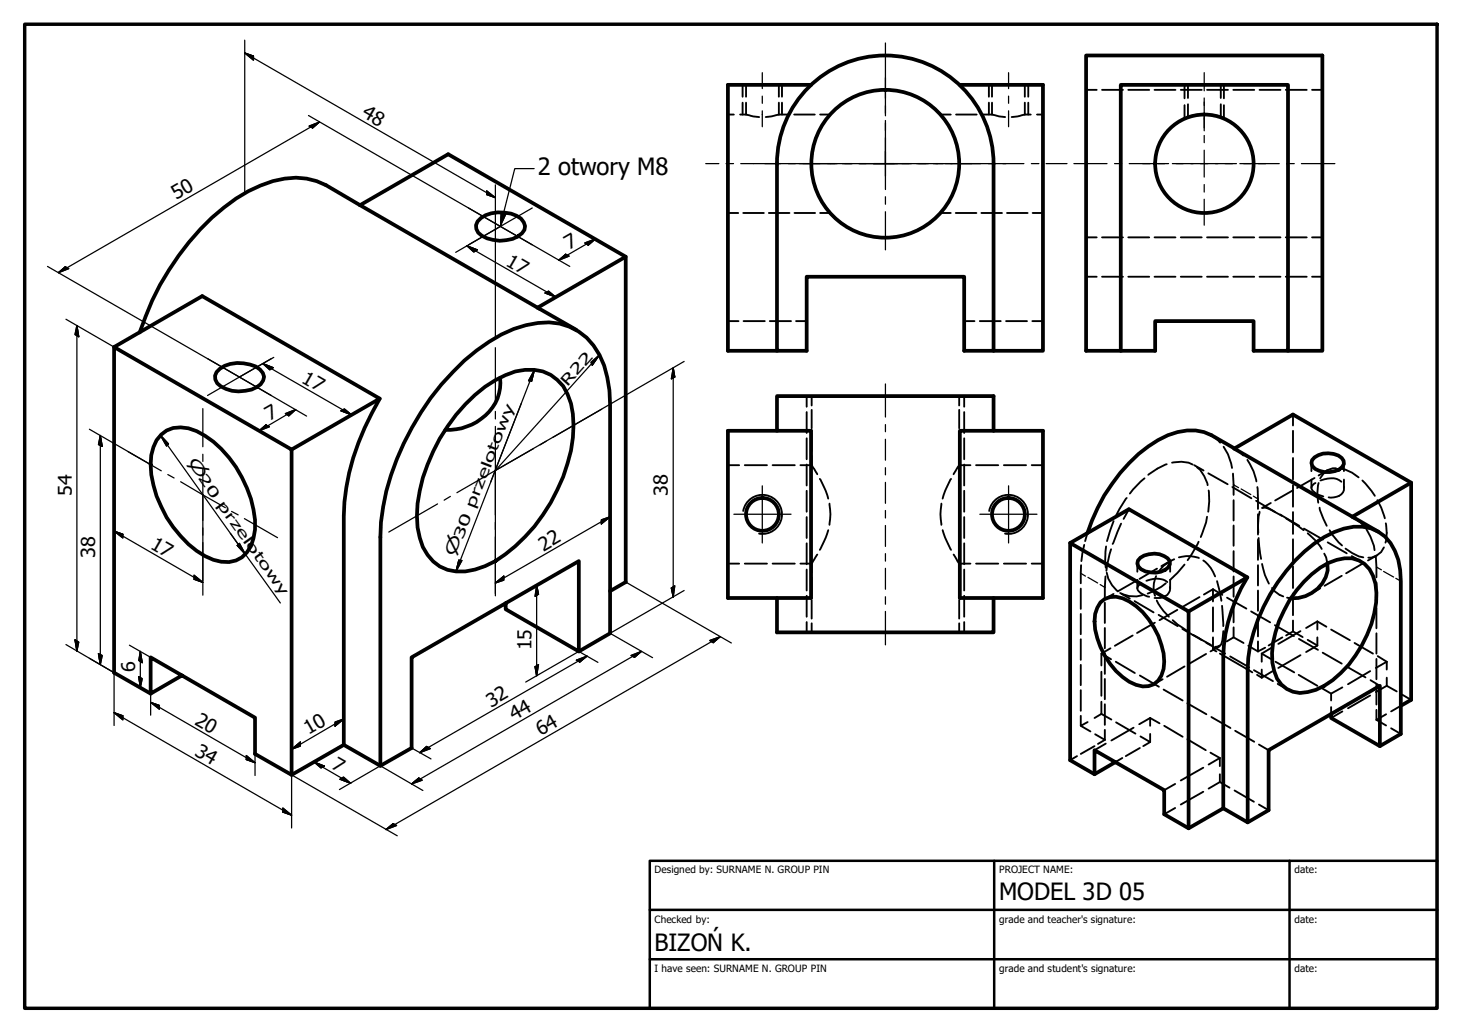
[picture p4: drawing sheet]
<svg xmlns="http://www.w3.org/2000/svg" width="297mm" height="210mm" viewBox="0 0 297 210" stroke-linecap="round" stroke-linejoin="round" font-family="sans-serif">
<!-- layer: Widoczne (ISO) -->
<g fill="none" stroke="#000" stroke-width=".76">
<path d="M163.7 18.4a22 22 0 0 1 24.2-5.6 22 22 0 0 1 14 20.4v38.1h-6v-15.1h-32v15.1h-6v-38a21.9 21.9 0 0 1 5.8-14.9zM164.8 17.2h-16.9v54.1h10M195 17.2h16.9v54.1h-10M73.2 41.7l17.9-10.4 36 20.9v66.1l-3.1 1.8M73.2 41.7l-7-4.1a14.9 14.9 0 0 0-13.2 .1 40.4 40.4 0 0 0-16.7 14.2 53.7 53.7 0 0 0-7.9 15.6M73.2 41.7l36 20.8M97 45a6.7 6.7 0 0 1 6.8-1.6 3.3 3.3 0 0 1 2.9 2.5 3.1 3.1 0 0 1-2.6 2.6 7.4 7.4 0 0 1-6.9-1.2l-.4-.8-.1-.7zM127.1 52.2l-17.9 10.3M23.2 70.5l17.9-10.3 36.1 20.8-18 10.3M44 75.6a6.5 6.5 0 0 1 6.8-1.5 3.4 3.4 0 0 1 2.9 2.5 3.2 3.2 0 0 1-2.6 2.6 7 7 0 0 1-7-1.3l-.3-.8-.1-.7zM101.6 76.7a9.1 9.1 0 0 1-4.8 9.1 11.1 11.1 0 0 1-6.3 1.5M109.2 62.5l7.9 4.5"/>
<path d="M227.7 71.3h7v-6.1h20v6.1h7v-54.1h-34v54.1h-7v-60h48v60h-7M32.8 88.3a5.7 5.7 0 0 1 5.5-1.3 18.1 18.1 0 0 1 9.6 7.9 21.9 21.9 0 0 1 3.9 12.7 7.4 7.4 0 0 1-2.7 5.7 6.2 6.2 0 0 1-5.7 .5 20.2 20.2 0 0 1-10.6-10.8 19.7 19.7 0 0 1-2.1-10.5l.5-1.7 .6-1.4zM77.2 81a48.5 48.5 0 0 0-7.4 23.8v46.6M94.6 82.1a23.7 23.7 0 0 1 10.1-6.6 9.1 9.1 0 0 1 8.5 1.7 10.8 10.8 0 0 1 3.2 6.9 28 28 0 0 1-3.2 15.4 33.9 33.9 0 0 1-12.6 14.5 13.2 13.2 0 0 1-9.7 1.8 8.6 8.6 0 0 1-5.6-6.5 24.1 24.1 0 0 1 1.6-14.9 36.2 36.2 0 0 1 7.7-12.3zM147.9 87.5h16.9v34h-16.9zM195 87.5h16.9v34h-16.9zM201.9 87.5v-7h-44v7M246.1 88.4a11.1 11.1 0 0 0-10.8 1 33.9 33.9 0 0 0-14.4 19M267.1 92.9a4.7 4.7 0 0 1 5.5 .2l.4 .5a1.85 1.85 0 0 1-1.8 2.1 4.5 4.5 0 0 1-4.6-1l-.2-.6 .2-.6zM286.7 98.1l-11.9 6.9M217.4 110.3l12-6.8 24 13.8-11.9 6.9M231.7 113.3a4.5 4.5 0 0 1 6 .7 1.98 1.98 0 0 1-1.9 2.2 4.8 4.8 0 0 1-4.5-1l-.2-.7 .1-.6z"/>
<path d="M253.4 117.3a32.3 32.3 0 0 0-4.9 15.9v31M264.9 118.2a14 14 0 0 1 8.3-4.8 5.4 5.4 0 0 1 5.8 3.6 12.7 12.7 0 0 1 .2 7.6 24 24 0 0 1-10.2 14.8 8.7 8.7 0 0 1-6.3 1.2 5.7 5.7 0 0 1-3.8-4.2 17.1 17.1 0 0 1 2-12.3l1.1-2.1 1.4-2zM269.7 114.5a6.4 6.4 0 0 1-4.5 6.6l-1.4 .4-1.5 .1M274.8 105l-24-13.8 11.9-7 24 13.9v44.1l-2.1 1.2M274.8 105l.3 .2M37 137.3l-6.4 3.6v-7.3l21.2 12.2v7.4l7.4 4.3 10.7-6.1M102.7 122.6v1.2l14.9 8.6v-18.4l-34 19.6v18.4l-6.3 3.6-7.5-4.2M117.6 132.4l6.4-3.7v-46.6a20.8 20.8 0 0 0-3.4-11.9 11.8 11.8 0 0 0-11.3-4.6 24.4 24.4 0 0 0-12.5 5.6 53.8 53.8 0 0 0-18.9 31.8l-.5 3.1-.1 3v46.5M201.9 121.5v7h-44v-7M223.6 122.4a4.1 4.1 0 0 1 4.5-.8 15 15 0 0 1 8.4 12.9 5.2 5.2 0 0 1-2.1 4.5 5 5 0 0 1-5-.5 15.8 15.8 0 0 1-7-12.2l.1-1.6 .4-1.2zM253.5 136.1v31M30.6 140.9l-7.4-4.2v-66.2l36 20.8v66.2"/>
<path d="M222.4 157.3l-5-2.8v-44.2l24.1 13.9v44.1M226.6 154.8l-4.2 2.5v-4.9l14.1 8.2v4.9l5 2.8 7-4.1M270.4 145.1v.8l10 5.7v-12.2l-22.7 13v12.2l-4.2 2.5-5-2.9M284.6 149.1l-4.2 2.5"/>
<circle cx="179.9" cy="33.3" r="15"/>
<circle cx="244.7" cy="33.3" r="10"/>
<circle cx="154.9" cy="104.5" r="3.3"/>
<circle cx="204.9" cy="104.5" r="3.3"/>
</g>
<!-- layer: Ukryte (ISO) -->
<g fill="none" stroke="#000" stroke-width=".38">
<path d="M150.9 17.2v2.5M151.6 17.2v2.5M158.2 17.2v2.5M158.9 17.2v2.5M200.9 17.2v2.5M201.5 17.2v2.5M208.2 17.2v2.5M208.9 17.2v2.5M220.7 18.3h2.1M223.9 18.3h4.3M229.2 18.3h4.3M234.6 18.3h4.2"/>
<path d="M239.9 18.3h4.3M240.7 17.2v2.8M241.4 17.2v2.7M245.2 18.3h4.3M248 17.2v2.7M248.7 17.2v2.8M250.6 18.3h4.2M255.9 18.3h4.3M261.2 18.3h4.3M266.6 18.3h2.1M147.9 23.3h1.2M150.4 23.3h1.2"/>
<path d="M150.9 20.9v2.4M151.6 23.3l2.6 .5M151.6 20.9v2.4M158.2 20.9v2.4M158.2 23.3l-2.6 .5M158.2 23.3h2.1M158.9 20.9v2.4M161.4 23.3h4.1M166.6 23.3h2.1M191.1 23.3h2.1M194.2 23.3h4.2M199.5 23.3h2"/>
<path d="M200.9 20.9v2.4M201.5 23.3l2.7 .5M201.5 20.9v2.4M208.2 20.9v2.4M208.2 23.3l-2.7 .5M208.2 23.3h1.2M208.9 20.9v2.4M210.7 23.3h1.2M240.7 21.4v2.7M241.4 21.2v2.6M248 21.2v2.6M248.7 21.4v2.7"/>
<path d="M147.9 43.3h2.1M151 43.3h4.2M156.2 43.3h4.2M161.4 43.3h4.2M166.6 43.3h2.1M191.1 43.3h2.1M194.2 43.3h4.2M199.4 43.3h4.2M204.6 43.3h4.2M209.8 43.3h2.1M220.7 56.2h2.1M220.7 48.2h2.1"/>
<path d="M223.9 56.2h4.3M223.9 48.2h4.3M229.2 56.2h4.3M229.2 48.2h4.3M234.6 56.2h4.2M234.6 48.2h4.2M239.9 56.2h4.3M239.9 48.2h4.3M245.2 56.2h4.3M245.2 48.2h4.3M250.6 56.2h4.2M250.6 48.2h4.2"/>
<path d="M255.9 56.2h4.3M255.9 48.2h4.3M261.2 56.2h4.3M261.2 48.2h4.3M266.6 56.2h2.1M266.6 48.2h2.1M147.9 65.2h2.2M151.1 65.2h4.3M156.4 65.2h4.3M161.7 65.2h2.2M195.9 65.2h2.1M199.1 65.2h4.2"/>
<path d="M204.4 65.2h4.3M209.7 65.2h2.2M147.9 94.5h2.3M151.3 94.5h4.5M157 94.5h4.5M162.6 94.5h2.3M163.9 80.5v2.1M163.9 83.7v4.3M163.9 89.1v4.2M163.9 94.4v4.3M163.9 99.7v4.3M164.9 80.5v1.9"/>
<path d="M164.9 83.3v3.7M164.9 88v3.7M164.9 92.6v1.9M164.9 94.5l1.2 1.9M166.6 97.3l1.2 2.4 .5 1.6M193.2 97.3l-1.2 2.4-.5 1.6M194.9 94.5l-1.2 1.9M194.9 80.5v1.9M194.9 83.3v3.7M194.9 88v3.7M194.9 92.6v1.9M194.9 94.5h2.3"/>
<path d="M195.9 80.5v2.1M195.9 83.7v4.3M195.9 89.1v4.2M195.9 94.4v4.3M195.9 99.7v4.3M198.3 94.5h4.5M204 94.5h4.5M209.6 94.5h2.3M232.5 97.2l-2.3 2.3-.6 .8M237 94.3a13 13 0 0 0-3.7 2.2M238.1 94a6.2 6.2 0 0 1 4.2 .4M242.6 94.5l1.9 1.1"/>
<path d="M243.2 95a6.6 6.6 0 0 1 2.2 3.6M245.5 96.2l3.9 2.2M245.6 99.7a14.7 14.7 0 0 1-.1 4.3M246.1 88.4l1.8 1.6M248.6 90.8l.9 1.5 .8 2.8M250.4 99l3.9 2.3M250.5 96.2l.1 4.4M250.8 91.2l1.2 .7 .6 .7M253.4 93.4a10.8 10.8 0 0 1 1.9 4.4M255.5 99l.1 4.4M262.6 99.7l-3.5 2M262.7 84.2v2.3"/>
<path d="M262.7 87.5v4.4M262.7 93.1v4.3M262.7 98.6v4.4M266.4 94v1.7M266.4 97.4v1.8M267.1 97.1l-3.6 2.1M267.3 98.1a.98 .98 0 0 0-.8 .9 .98 .98 0 0 0 .5 1l.9 .6 1 .3M267.9 98.1a9.1 9.1 0 0 0-.1 4M268.3 97.6a4.3 4.3 0 0 1 4.2 .3M269.7 95.5l-1.8 1.1M271.5 95.2a3.2 3.2 0 0 0-3.3 2M272.4 95.2l.9 .2 1.4 .6 1.3 1"/>
<path d="M273 98.8a1.91 1.91 0 0 1-2 2.3h-1.1M273 94v1.7M273 97.4v1.8M276.8 97.6l2.5 3.1M147.9 114.5h2.3M151.3 114.5h4.5M157 114.5h4.5M162.6 114.5h2.3M163.9 105.1v4.2M163.9 110.4v4.3M163.9 115.7v4.3M164.9 114.5v1.9"/>
<path d="M164.9 117.3v3.8M166.1 112.7l-1.2 1.8M168.3 107.7l-.5 1.6-1.2 2.4M168.5 102.3v.2a11.3 11.3 0 0 1 0 4.2M191.3 102.3v.2a11.3 11.3 0 0 0 0 4.2M191.5 107.7l.5 1.6 1.2 2.4M193.7 112.7l1.2 1.8M194.9 114.5v1.9M194.9 117.3v3.8M194.9 114.5h2.3M195.9 105.1v4.2M195.9 110.4v4.3"/>
<path d="M195.9 115.7v4.3M198.3 114.5h4.5M204 114.5h4.5M209.6 114.5h2.3M219.6 119.6v4.1M219.6 114.8v3.7M220.3 110.7l-.6 3.3M220.9 108.4l-.4 1.6M224.6 117.1l-.1 4.3M224.7 111l-.2 3.1 .2 1.3M224.9 116.4a6.1 6.1 0 0 0 2.1 3.7M225.7 111.6l-.9 4.4"/>
<path d="M226.3 105.9l-1.4 4.1M227.8 106.4l-1.7 4.1M228.9 101.2l-1.4 2.2-.8 1.5M229.4 103.5l-1.1 1.9M230.6 118.1l-3.5 2.1M231.1 114.5v1.7M231.1 117.8v1.7M231.9 118.5a1.03 1.03 0 0 0-.8 .9 1.03 1.03 0 0 0 .5 1l1.9 .9M232.9 118a4.3 4.3 0 0 1 4.3 .3M234.9 117.1a5.1 5.1 0 0 0-.2 4M235.1 115.5l-3.6 2.1M236.9 118.5l-.9 .7-2.8 1.4"/>
<path d="M237.7 119.3a1.96 1.96 0 0 1-2.1 2.2h-1M237.7 114.5v1.7M237.7 114l-1.7 1M238.6 113.6a6.5 6.5 0 0 0-3.2 2.6M239.5 113.3a6.4 6.4 0 0 1 4.1 .1M240.7 114.7l-1.4 1.7-1.6 1.4v1.7M243.5 110.1l-2.2 3.7M244.5 113.9a6.7 6.7 0 0 1 2.4 3.2M245.2 105l-.2 1.1-1 3M246.4 119.7l1.9 1.2M246.4 119.7v2.5M246.4 119.7l-1.8 1.1"/>
<path d="M247.3 118.1l.9 4M250.6 101.6v4.2M250.6 106.8v4.1M250.6 112v4.1M250.6 117.1v4.2M255.2 101.8l3.9 2.2M255.6 104.5v4.1M255.6 109.6v4.2M255.6 114.8v4.2M255.6 120v4.1M255.7 109.3l.5 4.3M255.9 104v.2a13.4 13.4 0 0 0-.2 4"/>
<path d="M256.4 114.6a11.6 11.6 0 0 0 1.4 4M256.5 103.2a2.01 2.01 0 0 1 1.9 .5l2 1.1M258.2 102.2l-1.8 1M258.4 119.5l.6 .7 1 .7 .7 .3M260.1 104.6l3.9 2.2M261.3 105.4l3.6 2.3M262.7 104v4.5M262.7 109.6v4.4M262.7 115.1v4.4M264.9 107.4l3.9 2.2M265.7 108.4a11.6 11.6 0 0 1 2.8 3.1M268.1 103.2l.8 2.2 .7 1.4"/>
<path d="M268.2 119.5l-1.8 1.1M269 112.5l.4 .8 .3 1.2M269.7 110.2l3.9 2.2M270.1 107.7l.7 1 1.9 2.1M272.6 117l-3.5 2M273.4 111.5l2.7 1.6 .9 .2M274.6 113l1.9 1.1M275.1 105.2l1.3 .9 .5 .6M277.1 114.4l-3.6 2.1M277.6 107.5l.8 1.6 .7 1.8 .2 .9M279.5 112.9l.2 4.4M279.7 118.3v4.2"/>
<path d="M279.7 112.9l-1.8 1M279.8 101.6l.8 1.5 .8 2.2M281.2 111.2a3.4 3.4 0 0 1-3.2 2.1M281.6 106.3a8.8 8.8 0 0 1-.1 4M163.9 121.1v4.2M163.9 126.4v2.1M164.9 122v3.7M164.9 126.7v1.8M194.9 122v3.7M194.9 126.7v1.8M195.9 121.1v4.2M195.9 126.4v2.1"/>
<path d="M219.6 124.7v4.2M219.6 129.9v4.2M219.6 135.1v4.1M223.8 136.5v4.9M224.5 122.5v4.1M224.5 127.6v4.1M224.5 132.8v4.1M224.5 138v4.1M225.6 131.7l-1.8 1.1M225.7 134l-1.9-1.2v2.4M226.3 120.7l-1.8 1M226.7 134.5l3.9 2.3"/>
<path d="M227.6 120.5l2 1.1M227.9 120.6a5.5 5.5 0 0 0 4.2 .3M230.1 129.1l-3.6 2.1M230.5 122.1l3.9 2.3M231.6 137.3l3.9 2.2M234.6 126.5l-3.6 2.1M235 122a11.5 11.5 0 0 0 2.5 3.3M235.4 124.9l3.9 2.3M236.2 138l-1.8 1M238.3 126l1 .9 2.3 1.5M239.2 123.9l-3.6 2.1M240.2 127.8l3.9 2.2"/>
<path d="M240.7 135.4l-3.6 2.1M242.4 129l3.6 2M243.7 121.3l-3.6 2.1M245 132.9l-3.4 2M245 130.6l3.9 2.2M246.4 132l.7 .4M246.4 123.4v4.9M246.4 129.5v2.5M247.7 131.4l-1.8 1M247.8 131.2l-1.4 .8M247.8 132.8l.7 .4M248.3 123.1l.2 4.1"/>
<path d="M248.5 128.2l-.1 1.4a2.43 2.43 0 0 1-.7 1.8h-.7M249.3 121.4l3.9 2.3M249.9 133.4l3.9 2.2M250.6 127.5v2l-1.4 .8M250.6 122.3v4.2M253.5 136.1l.9 .5M254.2 124.2l3.9 2.3M254.8 136.2l3.8 2.2M255.4 137.1l.9 .6M255.6 125.1v4.2M255.6 130.3v2.1l1.4-.8M256.3 132.8l1.9 1.1"/>
<path d="M256.3 132.8v1.7M256.3 136.1v1.6M258.6 131.5l-2.3 1.3M258.6 136.4l-2.3 1.3M259 127l3.9 2.3M259.1 134.5l3.9 2.1M259.6 139l2 1.1M260.5 129.5l-2.8 1.7M261.5 121.4l.8 .2M262.7 120.6v4.4M262.7 128.3l-1.4 .8M262.7 126.1v2.2l2 1.1"/>
<path d="M263.8 137.1l3.9 2.3M263.9 129.8l3.9 2.3M264.2 133.1l-4.5 2.6M264.2 128.2l-4.5 2.6M265.7 130l2 1.2M267.7 126.3l-2.3 1.3M267.7 126.3l1.8 1.1M267.7 131.2l-2.3 1.3M267.7 126.3v1.6M267.7 129.5v1.7M268.6 139.9l1.8 1M268.7 132.6l3.9 2.2"/>
<path d="M270.4 127.9l3.9 2.2M272.7 139.7l-2.3 1.2M273.6 135.4l3.8 2.2M275.2 130.7l3.8 2.1M278.4 136.4l-4.5 2.6M278.4 138.2l2 1.2M279.7 123.5v4.2M279.7 128.7v4.1M279.7 133.9v4.1M279.7 139v4.2M279.9 133.3l1.8 1.2M281.7 134.5v1.6"/>
<path d="M281.7 137.7v1.7M281.7 139.4l2.1 1.1M281.7 134.5l-2.2 1.2M281.7 139.4l-2.2 1.2M218.8 153.6l-1.4 .9M219.6 140.2v4.2M219.6 147.5l2 1.1M219.6 145.5v2l1.4-.8M222.4 151.6l-2.8 1.6M222.5 149.2l2 1.1M223.8 145.1l2 1.1M223.8 142.6v2.5"/>
<path d="M223.8 145.1l-1.4 .8M224.5 150.3l-1.4 .9M224.5 143.1v4.2M224.5 148.3v2M224.7 151.1l-2.3 1.3M226.8 146.8l3.9 2.3M228 154l-1.4 .8M230.3 147.9l-4.5 2.6M231.6 152l-2.9 1.6M231.7 149.6l2 1.2M233.7 145.9l-2.2 1.3M233.7 145.9l1.9 1.1"/>
<path d="M233.7 149.1v1.7l-1.4 .8M233.7 145.9v1.6M236.4 140.1l3.9 2.2M236.5 147.5l3.8 2.2M238.8 159.3l-2.3 1.3M241.2 142.9l3.9 2.2M241.2 150.2l3.8 2.2M244.5 156l-4.6 2.6M245.9 152.9l1.9 1.1M246.1 145.7l3.9 2.2M247.8 154v1.7M247.8 157.3v1.6"/>
<path d="M247.8 158.9l2 1.2M247.8 154l-2.2 1.4M247.8 158.9l-2.2 1.3M251 148.5l3.8 2.2M255.8 151.3l1.9 1.1M270.4 140.9v1.4M270.4 143.7v1.4M272.7 144.6l-2.3 1.3M278.4 141.3l-4.5 2.6M279.7 144.2v2.1M279.7 146.3l1.9 1.1M281.6 145.1l-1.9 1.2"/>
<path d="M282.6 148l2 1.1M284.6 143.4l-2 1.2M284.7 141.1l2 1.1M238.8 164.2l-2.3 1.3M244.5 160.9l-4.6 2.6M250.8 160.6l4 2.3M255.8 163.5l1.9 1.1"/>
</g>
<path d="M151 103.8a4 4 0 0 1 4.6-3.2 4 4 0 0 1 3.2 4.6 4 4 0 0 1-4.6 3.2M201 103.8a4 4 0 0 1 4.6-3.2 4 4 0 0 1 3.2 4.6 4 4 0 0 1-4.6 3.2M248.5 133.2l5 2.9" fill="none" stroke="#000" stroke-width=".38"/>
<path d="M250.6 98.5l1.1 .6M252.2 99.3l1.9 1.2M219.6 116.5l.9 .6M221 117.3l2 1.2M223.5 118.8l1 .6M254.6 100.8l1 .6M279.7 115.2l1 .6M281.1 116.1l2 1.2M283.6 117.5l1 .6" fill="none" stroke="#000" stroke-width=".25"/>
<path d="M250.8 91.1v.1M251 91.2l.1 .1M250.6 129.5l2.1 1.2M253.6 131.2l2 1.2" fill="none" stroke="#000" stroke-width=".38"/>
<path d="M246.1 88.4l4.7 2.7M275.1 105.2l4.9 2.8M253.5 136.1a32.7 32.7 0 0 1 6.1-17.8 28.1 28.1 0 0 1 11.5-10.2 9.9 9.9 0 0 1 8.9-.1 9.7 9.7 0 0 1 4.5 7.9l.1 2.2v31" fill="none" stroke="#000" stroke-width=".76"/>
<!-- layer: Obramowanie (ISO) -->
<path d="M5 4.9h287v200h-287z" fill="none" stroke="#000" stroke-width=".7"/>
<path d="M132 174.9h160v30h-160zM202 174.9v30M262 174.9v30M132 184.9h160M132 194.9h160" fill="none" stroke="#000" stroke-width=".51"/>
<!-- layer: Wymiar (ISO) -->
<g fill="none" stroke="#000" stroke-width=".25">
<path d="M49.7 10.8l1.8 .6v.8zM49.7 10.8l50.9 29.4M49.7 8.2v31.1M62.7 23.5l53.1 30.6M62.8 25.6l2.1-.8-1.4 1.2zM64.9 24.8l-53 30.6M98.9 38.8l1.7 1.4-1.7-.7zM100.6 37.6v31.1M9.7 54.1l38.9 22.5M11.9 55.4l1.4-1.2 .7 .4zM94.9 49.9l2.1 .9-.7 .4zM94.9 49.9l18 10.5-2.3 1.3"/>
<path d="M101.7 46l-9.1 5.3M110.7 59.5l.7-.3 1.5 1.2zM113.5 52.9l1.4-1.2 .7 .3zM118.7 47.3l2.3 1.2-7.5 4.4M118.8 49.4l2.2-.9-1.5 1.3zM13.4 64.9l9.8 5.6M15.6 66.1v66.2M15.6 66.1l.4 2.3-.8-.4zM48.6 76.6l13.7 8M53.4 73.9l18 10.4-2.2 1.3M53.4 73.9l2.1 .8-.7 .5zM55.6 72.6l-7 4"/>
<path d="M108.6 75.2l-.6 2.2h-.6zM108.6 75.2l-16 40.9M120.1 73.6l1.7-1.5-1.5 2.1zM121.8 72.1l-21.2 23.5M136.8 74.8l.3 1.8-.7 .4zM136.8 74.8v46.5M139 73.4l-38.4 22.2M18.2 87.2l12.4 7.2M20.4 88.5v46.5M20.4 88.5l.4 2.2-.8-.4zM32.6 88.4l1.6 1.8-.4 .4zM32.6 88.4l15.8 22.2"/>
<path d="M52.6 87.5l1.4-1.2 .7 .4zM58 84l2.1-.8-1.4 1.3zM60.1 83.2l-7.5 4.3-2.2-1.3M69.3 83.5l.7-.4 1.4 1.2zM100.6 95.6v25.5M23.2 105.3v2.6l18 10.4M23.2 107.9l1.8 .7v.7zM39.4 116.9l1.8 1.4-1.8-.6zM41.2 100.6v20.3M46.8 108.4l10.2 14.1M48.2 110.8l.4-.4 1.2 2.2zM93.2 113.8l.7 .1-1.3 2.2z"/>
<path d="M100.6 118.5l1.8-1.4v.8zM109 118.9v18.4M109 118.9l.4 1.8-.7 .5zM112.8 116.7l-6 3.5M122.2 105.6l1.8-.6-1.8 1.5zM124 102.4v2.6l-23.4 13.5M127.1 118.3l21.5 12.4M136.4 119.5l.7-.5-.3 2.3zM139 120l-15 8.7 8.6 4.9M13.4 131l9.8 5.7v10.7M15.2 130l.8 .5-.4 1.8zM20 132.8l.8 .4-.4 1.8z"/>
<path d="M26.3 131.1l4.3 2.5M28.2 137.5l.7 .4-.4 1.8zM28.5 132.4v7.3l-2.2-1.2M28.5 132.4l.4 2.3-.7-.5zM108.7 135.5l.7-.5-.4 2.3zM117.1 134.1l2.2-.8-1.5 1.2zM119.3 133.3l-34 19.6M121.5 134.6l-3.9-2.2-10.8 6.2M128.2 133.2l2.1-.8-1.4 1.2zM130.3 132.4l-46.7 26.9M144.2 130.1l2.1-.7-1.4 1.2zM146.3 129.4l-67.9 39.2"/>
<path d="M23.2 144.8l1.8 .7v.8zM23.2 144.8l36 20.8M30.6 140.9v4.4M30.6 142.7l1.8 .7v.7zM30.6 142.7l21.2 12.3M50 153.5l1.8 1.5-1.8-.7zM51.8 149.5v8.1M59.2 152.2l1.8-1.4v.8zM59.2 149.6v18.6M63.8 154.8l7.4 4.4M63.8 154.8l2.1 .9-.7 .4zM66 153.6l-6.8 3.9 21.5 12.3"/>
<path d="M68.1 146.7l1.8-.6-1.8 1.4zM69.1 158.3l.7-.4 1.4 1.3zM69.8 143.5v7.9M69.9 146.1l-10.7 6.1M83.6 159.3l1.5-1.2 .7 .4zM83.6 152l4 2.2M85.3 152.9l1.4-1.2 .7 .4zM57.5 164.2l1.7 1.4-1.7-.6zM69 160.4l8.3-4.8 8.6 5M78.4 168.6l1.5-1.2 .7 .3z"/>
</g>
<g fill="#000" stroke="#000" stroke-width=".25">
<path d="M49.7 10.8l1.8 .6zM49.7 10.8l1.8 .6v.8zM63.5 26l1.4-1.2zM62.8 25.6l2.1-.8-1.4 1.2zM98.9 39.5l1.7 .7zM98.9 38.8l1.7 1.4-1.7-.7zM11.9 55.4l1.4-1.2zM11.9 55.4l1.4-1.2 .7 .4zM94.9 49.9l2.1 .9zM94.9 49.9l2.1 .9-.7 .4zM110.7 59.5l2.2 .9zM110.7 59.5l.7-.3 1.5 1.2z"/>
<path d="M113.5 52.9l1.4-1.2zM113.5 52.9l1.4-1.2 .7 .3zM119.5 49.8l1.5-1.3zM118.8 49.4l2.2-.9-1.5 1.3zM15.6 66.1l.4 2.3zM15.6 66.1l.4 2.3-.8-.4zM53.4 73.9l2.1 .8zM53.4 73.9l2.1 .8-.7 .5zM108.6 75.2l-.6 2.2zM108.6 75.2l-.6 2.2h-.6zM121.8 72.1l-1.5 2.1zM120.1 73.6l1.7-1.5-1.5 2.1z"/>
<path d="M136.8 74.8l.3 1.8zM136.8 74.8l.3 1.8-.7 .4zM20.4 88.5l.4 2.2zM20.4 88.5l.4 2.2-.8-.4zM32.6 88.4l1.6 1.8zM32.6 88.4l1.6 1.8-.4 .4zM52.6 87.5l1.4-1.2zM52.6 87.5l1.4-1.2 .7 .4zM58.7 84.5l1.4-1.3zM58 84l2.1-.8-1.4 1.3zM69.3 83.5l2.1 .8zM69.3 83.5l.7-.4 1.4 1.2z"/>
<path d="M23.2 107.9l1.8 .7zM23.2 107.9l1.8 .7v.7zM39.4 117.7l1.8 .6zM39.4 116.9l1.8 1.4-1.8-.6zM48.2 110.8l1.6 1.8zM48.2 110.8l.4-.4 1.2 2.2zM93.2 113.8l-.6 2.3zM93.2 113.8l.7 .1-1.3 2.2zM100.6 118.5l1.8-1.4zM100.6 118.5l1.8-1.4v.8zM122.2 106.5l1.8-1.5zM122.2 105.6l1.8-.6-1.8 1.5z"/>
<path d="M136.4 119.5l.4 1.8zM136.4 119.5l.7-.5-.3 2.3zM15.2 130l.4 2.3zM15.2 130l.8 .5-.4 1.8zM20 132.8l.4 2.2zM20 132.8l.8 .4-.4 1.8zM28.2 137.5l.3 2.2zM28.2 137.5l.7 .4-.4 1.8zM28.5 132.4l.4 2.3zM28.5 132.4l.4 2.3-.7-.5zM108.7 135.5l.3 1.8zM108.7 135.5l.7-.5-.4 2.3z"/>
<path d="M109 118.9l.4 1.8zM109 118.9l.4 1.8-.7 .5zM117.8 134.5l1.5-1.2zM117.1 134.1l2.2-.8-1.5 1.2zM128.9 133.6l1.4-1.2zM128.2 133.2l2.1-.8-1.4 1.2zM144.9 130.6l1.4-1.2zM144.2 130.1l2.1-.7-1.4 1.2zM23.2 144.8l1.8 .7zM23.2 144.8l1.8 .7v.8zM30.6 142.7l1.8 .7zM30.6 142.7l1.8 .7v.7z"/>
<path d="M50 154.3l1.8 .7zM50 153.5l1.8 1.5-1.8-.7zM59.2 152.2l1.8-1.4zM59.2 152.2l1.8-1.4v.8zM63.8 154.8l2.1 .9zM63.8 154.8l2.1 .9-.7 .4zM68.1 147.5l1.8-1.4zM68.1 146.7l1.8-.6-1.8 1.4zM69.1 158.3l2.1 .9zM69.1 158.3l.7-.4 1.4 1.3zM83.6 159.3l1.5-1.2zM83.6 159.3l1.5-1.2 .7 .4z"/>
<path d="M85.3 152.9l1.4-1.2zM85.3 152.9l1.4-1.2 .7 .4zM57.5 165l1.7 .6zM57.5 164.2l1.7 1.4-1.7-.6zM78.4 168.6l1.5-1.2zM78.4 168.6l1.5-1.2 .7 .3z"/>
</g>
<!-- layer: Symbol (ISO) -->
<path d="M108.5 34.3h-3.9l-2.9 11.5M101.9 43.2l.9 .2-1.1 2.4z" fill="none" stroke="#000" stroke-width=".25"/>
<path d="M101.9 43.2l-.2 2.6zM101.9 43.2l.9 .2-1.1 2.4z" fill="#000" stroke="#000" stroke-width=".25"/>
<g fill="none" stroke="#000" stroke-width=".25">
<path d="M179.9 8.7v14.8M155.4 33.2h14.7M171.1 33.2h8.8h-2.5M171.6 33.2h1.6M174.6 33.2h5.3M179.9 24.5v8.7v-2.4M179.9 25v1.5M179.9 28v10.5M179.9 40v1.5M182.4 33.2h-2.5h8.8M185.2 33.2h-5.3v2.6M186.6 33.2h1.6"/>
<path d="M189.6 33.2h14.8M232.2 33.2h5.2M239 33.2h1.4M241.9 33.2h5.6M244.7 20.7v5.3M244.7 27.5v1.5M244.7 30.5v5.5M244.7 37.5v1.5M248.9 33.2h1.5M251.9 33.2h5.3M95.2 42.3l12.9 7.5M108.1 42.3l-12.9 7.5"/>
<path d="M179.9 43v7.8M244.7 40.5v5.3M42.2 72.9l12.9 7.5M55.1 72.9l-12.9 7.5M100.6 70.6v11.5M26 91.8l6.8 3.9M34.1 96.4l1.3 .7M36.7 97.9l9.1 5.3M41.2 83v7.8M41.2 92.3v1.5M41.2 95.3v10.5M100.6 83.6v1.5"/>
<path d="M100.6 86.6v18M108.4 91.2l-15.6 8.9M111 89.6l-1.3 .8M122.2 83.2l-9.9 5.7M154.9 98.7v11.6M204.9 98.7v11.6M41.2 107.3v1.4M41.2 110.3v7.7M47.1 103.9l1.3 .7M49.7 105.4l6.7 3.9M88.9 102.4l-9.9 5.7M91.5 100.9l-1.3 .7"/>
<path d="M100.6 106.1v1.5M100.6 109.1v11.5M149.1 104.5h11.6M199.1 104.5h11.6"/>
</g>
<g fill="none" stroke="#000" stroke-width=".25">
<path d="M154.9 14.8v3.2M154.9 19.5v1.5M204.9 14.8v3.2M204.9 19.5v1.5M244.7 14.8v3.7M244.7 19.9v1.5M143.4 33.2h2.6M147.5 33.2h1.5M150.5 33.2h8.1M154.9 22.5v3.3M160.1 33.2h1.5M163.1 33.2h9.9"/>
<path d="M174.5 33.2h1.5M177.5 33.2h4.2M183.3 33.2h1.4M186.2 33.2h4.3M192 33.2h1.5M195 33.2h4.3M200.8 33.2h1.4M203.8 33.2h4.2M204.9 22.5v3.3M209.6 33.2h1.5M212.5 33.2h4.3M218.2 33.2h6.7"/>
<path d="M226.4 33.2h1.5M229.4 33.2h4.3M235.2 33.2h1.5M238.2 33.2h4.2M243.9 33.2h1.5M244.7 22.9v3.7M247 33.2h4.2M252.7 33.2h1.5M255.7 33.2h4.2M261.4 33.2h1.6M264.4 33.2h6.8M179.9 78v6.7"/>
<path d="M179.9 86.3v1.4M179.9 89.3v4.2M179.9 95v1.5M179.9 98v4.3M179.9 103.7v1.6M179.9 106.8v4.2M179.9 112.5v1.5M179.9 115.5v4.2M179.9 121.3v1.5M179.9 124.2v6.8"/>
</g>
<g font-size="4.8">
<text x="109.3" y="35.6">2 otwory M8</text>
<text x="203" y="183">MODEL 3D 05</text>
<text x="133" y="193.2">BIZOŃ K.</text>
</g>
<g font-size="3.9">
<text x="73.3" y="23.7" transform="rotate(30 73.3 23.7)">48</text>
<text x="35.8" y="40.7" transform="rotate(-30 35.8 40.7)">50</text>
<text x="115.6" y="50.9" transform="rotate(-30 115.6 50.9)">7</text>
<text x="54.8" y="85.6" transform="rotate(-30 54.8 85.6)">7</text>
<text x="135.7" y="100.8" transform="rotate(-90 135.7 100.8)">38</text>
<text x="19.3" y="113.3" transform="rotate(-90 19.3 113.3)">38</text>
<text x="30.4" y="111.4" transform="rotate(30 30.4 111.4)">17</text>
<text x="110.4" y="112.1" transform="rotate(-30 110.4 112.1)">22</text>
<text x="108" y="132.2" transform="rotate(-90 108 132.2)">15</text>
<text x="39.4" y="147" transform="rotate(30 39.4 147)">20</text>
<text x="62.7" y="149.5" transform="rotate(-30 62.7 149.5)">10</text>
<text x="104.5" y="146.5" transform="rotate(-30 104.5 146.5)">44</text>
<text x="109.9" y="149.6" transform="rotate(-30 109.9 149.6)">64</text>
<text x="39.4" y="153.4" transform="rotate(30 39.4 153.4)">34</text>
</g>
<g font-size="3.8">
<text x="102.6" y="53.8" transform="rotate(30 102.6 53.8)">17</text>
<text x="61.1" y="77.7" transform="rotate(30 61.1 77.7)">17</text>
<text x="14.6" y="100.7" transform="rotate(-90 14.6 100.7)">54</text>
<text x="27.5" y="136.5" transform="rotate(-90 27.5 136.5)">6</text>
<text x="99.8" y="143.8" transform="rotate(-30 99.8 143.8)">32</text>
<text x="67.2" y="156.1" transform="rotate(30 67.2 156.1)">7</text>
</g>
<text font-size="3.2" x="92.3" y="113.1" transform="rotate(-69 92.3 113.1)">⌀ 3</text>
<text font-size="3.1" x="38" y="93.8" transform="rotate(54 38 93.8)">⌀ 2</text>
<g font-size="3">
<text x="118.9" y="74.6" transform="rotate(-48 118.9 74.6)">2</text>
<text x="115.3" y="78.6" transform="rotate(-48 115.3 78.6)">R 2</text>
</g>
<g font-size="2.9">
<text x="44.1" y="102.7" transform="rotate(54 44.1 102.7)">p r z e lo t o w y</text>
<text x="94.9" y="107.2" transform="rotate(-69 94.9 107.2)">0</text>
<text x="96.4" y="103.5" transform="rotate(-69 96.4 103.5)">p r z e lo t o w y</text>
</g>
<text font-size="2.8" x="41.7" y="99.3" transform="rotate(54 41.7 99.3)">0</text>
<g font-size="2">
<text x="133" y="177.5">Designed by: SURNAME N. GROUP PIN</text>
<text x="203" y="177.5">PROJECT NAME:</text>
<text x="263" y="177.5">date:</text>
<text x="133" y="187.5">Checked by:</text>
<text x="203" y="187.5">grade and teacher's signature:</text>
<text x="263" y="187.5">date:</text>
<text x="133" y="197.5">I have seen: SURNAME N. GROUP PIN</text>
<text x="203" y="197.5">grade and student's signature:</text>
<text x="263" y="197.5">date:</text>
</g>
</svg>
